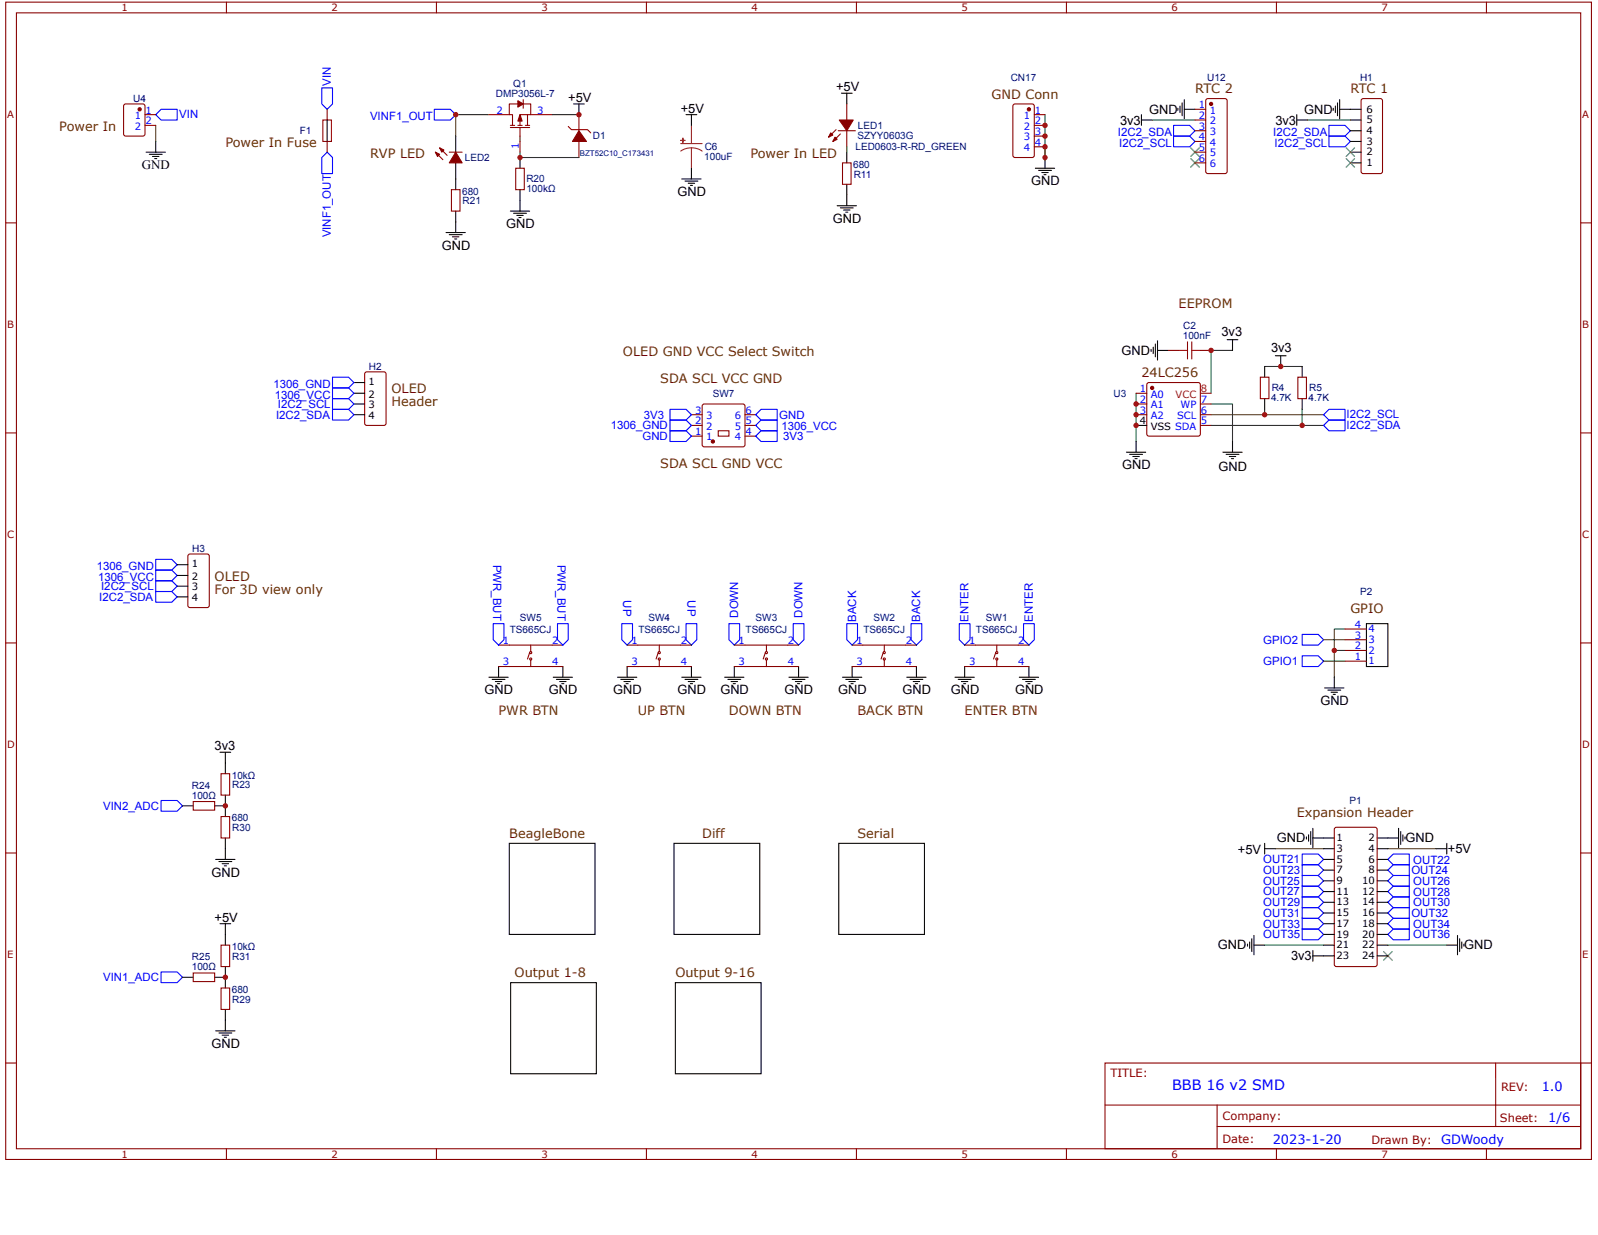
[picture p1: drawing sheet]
<svg xmlns="http://www.w3.org/2000/svg" width="279mm" height="216mm" viewBox="0 0 279 216" stroke-linecap="round" stroke-linejoin="round" font-family="sans-serif">
<g fill="none" stroke="#080" stroke-width=".19">
<path d="M27.2 21.9v2.8M90.9 26.6v.9h10.3M182.7 20v7.5M201.4 21h7.5M228.6 21h7.5M198.6 68.8v8.4M211.7 70.6h3.8v6.6M211.7 74.4h19.7M211.7 72.5h19.7M215.5 61.3h-3.8v7.5M221.1 71.6v.9M221.1 64.1h6.6"/>
<path d="M227.7 71.6v2.8M231.4 115.6h3.8M231.4 111.8h3.8M233.3 113.7h1.9M235.2 110h-1.9v8.4M223 148.4h8.4M242.7 148.4h8.4M221.1 165.2h10.3M242.7 165.2h10.3"/>
</g>
<g fill="none" stroke="#000" stroke-width=".19">
<path d="M147.1 16.3h1.9M148.1 16.3v1.9M205.9 18.9v.4M206.3 18.5v1.2M206.7 18v2.2M207.1 19.1h1.8M207.1 17.4v3.4M233.1 18.9v.4M233.5 18.5v1.2M233.9 18v2.2M234.2 19.1h3.8M234.2 17.4v3.4"/>
<path d="M25.5 26.6h3.4M26.1 27h2.3M26.7 27.4h1.1M27 27.7h.4M27.2 24.7v1.9M79.7 31.3v1.9M79.7 36.9v1.9M90.9 27.5v1.9M90.9 33.2v1.8M146.4 36h3.3M146.9 36.3h2.3M147.5 36.7h1.1"/>
<path d="M147.9 37.1h.3M148.1 26.6v1.9M148.1 32.2v3.8M181 29.4h3.4M181.6 29.8h2.2M182.2 30.2h1.1M182.5 30.5h.4M182.7 27.5v1.9M199.6 21h1.8M199.6 20v1.9M226.7 21h1.9M226.7 20v1.9"/>
<path d="M236.1 21h1.9M236.1 28.5h1.9M236.1 26.6h1.9M236.1 24.7h1.9M236.1 22.9h1.9M202.4 59.6v3.3M214.6 59.4h1.8M215.5 59.4v1.9M61.9 66.9h1.9M61.9 68.8h1.9M61.9 70.6h1.9M61.9 72.5h1.9"/>
<path d="M196.9 79.1h3.4M197.5 79.4h2.3M198.1 79.8h1.1M198.6 77.2v1.9M201.3 61.1v.3M201.6 60.7v1.1M202 60.1v2.3M202.4 61.3h1.9M213.8 79.1h3.4M214.4 79.4h2.2M214.9 79.8h1.2M215.5 77.2v1.9"/>
<path d="M221.1 64.1v1.8M221.1 69.7v1.9M223 62.2h1.9M223.9 62.2v1.9M227.7 64.1v1.8M227.7 69.7v1.9M31 98.7h1.8M198.4 80.2h.4M215.3 80.2h.4M31 100.6h1.8M31 102.5h1.8M31 104.3h1.8"/>
<path d="M233.3 118.4v1.9M238.9 109h3.8v7.5h-3.8zM38.5 131.5h1.8M39.4 131.5v3.8M39.4 139v3.7M231.6 120.3h3.4M232.2 120.6h2.2M232.7 121h1.2M233.1 121.4h.4M31.9 140.9h1.9M37.5 140.9h1.9M37.7 150.2h3.4"/>
<path d="M38.3 150.6h2.2M38.8 151h1.2M39.2 151.4h.4M39.4 146.5v3.7M89 147.4h15v16h-15zM117.8 147.4h15v16h-15zM146.7 147.4h14.9v16h-14.9zM221.1 148.4h1.9M221.1 147.4v1.9M228.4 146.3v.4M228.8 145.9v1.2M229.2 145.4v2.2"/>
<path d="M229.5 146.5h3.8M229.5 144.8v3.4M231.4 148.4h1.9M231.4 150.2h1.9M231.4 152.1h1.9M231.4 154h1.9M231.4 155.9h1.9M231.4 157.7h1.9M231.4 159.6h1.9M240.8 146.5h3.7M240.8 148.4h1.9M240.8 150.2h1.9"/>
<path d="M240.8 152.1h1.9M240.8 154h1.9M240.8 155.9h1.9M240.8 157.7h1.9M240.8 159.6h1.9M244.5 144.8v3.4M244.9 145.4v2.2M245.3 145.9v1.2M245.7 146.3v.4M251.1 148.4h1.9M253 147.4v1.9M31.9 170.8h1.9"/>
<path d="M37.5 170.8h1.9M38.5 161.5h1.8M39.4 161.5v3.7M39.4 169v3.7M39.4 176.5v3.7M89.3 171.8h15v15.9h-15zM118.1 171.8h15v15.9h-15zM218.1 165v.4M218.5 164.7v1.1M218.9 164.1v2.3M219.2 165.2h1.9M219.2 163.5v3.4"/>
<path d="M229.5 166.2v1.8M229.5 167.1h3.8M231.4 165.2h1.9M231.4 161.5h1.9M231.4 163.4h1.9M240.8 165.2h1.9M240.8 167.1h1.9M240.8 161.5h1.9M240.8 163.4h1.9M253 165.2h1.8M254.8 163.5v3.4M255.2 164.1v2.3"/>
<path d="M255.6 164.7v1.1M256 165v.4M37.7 180.2h3.4M38.3 180.6h2.2M38.8 181h1.2M39.2 181.3h.4"/>
</g>
<g fill="none" stroke="#00f" stroke-width=".19">
<path d="M56.3 15.4h1.8v2.8l-.9 .9-.9-.9zM27.2 20l1-.9h2.8v1.9h-2.8zM205.2 21.9h2.8l.9 1-.9 .9h-2.8zM205.2 23.8h2.8l.9 .9-.9 1h-2.8zM232.4 21.9h2.8l.9 1-.9 .9h-2.8zM232.4 23.8h2.8l.9 .9-.9 1h-2.8zM58.1 65.9h2.8l1 1-1 .9h-2.8zM58.1 67.8h2.8l1 1-1 .9h-2.8zM58.1 69.7h2.8l1 .9-1 1h-2.8zM58.1 71.6h2.8l1 .9-1 .9h-2.8zM231.4 74.4l1-1h2.8v1.9h-2.8zM231.4 72.5l1-.9h2.8v1.8h-2.8z"/>
<path d="M27.2 97.8h2.8l1 .9-1 1h-2.8zM27.2 99.7h2.8l1 .9-1 .9h-2.8zM27.2 101.5h2.8l1 1-1 .9h-2.8zM27.2 103.4h2.8l1 .9-1 1h-2.8zM227.7 110.9h2.8l.9 .9-.9 1h-2.8zM227.7 114.6h2.8l.9 1-.9 .9h-2.8zM28.2 139.9h2.8l.9 1-.9 .9h-2.8zM227.7 154.9h2.8l.9 1-.9 .9h-2.8zM227.7 153.1h2.8l.9 .9-.9 .9h-2.8zM227.7 151.2h2.8l.9 .9-.9 1h-2.8zM227.7 149.3h2.8l.9 .9-.9 1h-2.8zM227.7 156.8h2.8l.9 .9-.9 1h-2.8z"/>
<path d="M227.7 158.7h2.8l.9 .9-.9 .9h-2.8zM242.7 154l.9-.9h2.8v1.8h-2.8zM242.7 157.7l.9-.9h2.8v1.9h-2.8zM243.6 151.2h2.8v1.9h-2.8l-.9-1zM243.6 149.3h2.8v1.9h-2.8l-.9-1zM243.6 154.9h2.8v1.9h-2.8l-.9-.9zM243.6 158.7h2.8v1.8h-2.8l-.9-.9zM28.2 169.9h2.8l.9 .9-.9 1h-2.8zM227.7 160.5h2.8l.9 1-.9 .9h-2.8zM227.7 162.4h2.8l.9 1-.9 .9h-2.8zM243.6 160.5h2.8v1.9h-2.8l-.9-.9zM243.6 162.4h2.8v1.9h-2.8l-.9-.9z"/>
</g>
<g fill="none" stroke="#800" stroke-width=".19">
<path d="M1 .4h277.3v202.3h-277.3zM2.9 2.2h273.5v198.6h-273.5zM39.6 .4v1.8M76.3 .4v1.8M113 .4v1.8M149.7 .4v1.8M186.5 .4v1.8M223.2 .4v1.8M238 17.4l.4-.2h2.9l.4 .2v.2v12.4v.2l-.4 .1h-2.9h-.2l-.2-.3zM259.9 .4v1.8M1 39h1.9M78.9 33.2h1.5v3.7h-1.5z"/>
<path d="M90.2 29.4h1.5v3.8h-1.5zM99.3 22.1l.6 .6h2.8l.6 .5M101.2 20v2.9M101.2 24.7v2.8M147.3 28.5h1.5v3.7h-1.5zM276.4 39h1.9M1 75.7h1.9M63.9 65.1l3.2-.1 .4 .2v8.8l-.2 .3-3.2 .1-.3-.2v-8.8zM204.3 61.3h1.8M209.9 61.3h1.8M220.4 65.9h1.5v3.8h-1.5zM226.9 65.9h1.5v3.8h-1.5z"/>
<path d="M276.4 75.7h1.9M33 96.9h3.2l.3 .1 .1 8.8-.2 .4h-3.2l-.3-.2-.1-8.8zM1 112.4h1.9M235.2 115.6h3.7M235.2 113.7h3.7M235.2 111.8h3.7M235.2 110h3.7M276.4 112.4h1.9M38.7 135.3h1.5v3.7h-1.5zM1 149.1h1.9M33.8 140.1h3.7v1.5h-3.7zM38.7 142.7h1.5v3.8h-1.5z"/>
<path d="M233.3 144.8l.4-.2h6.7l.3 .2 .1 23.8-.2 .3-6.9 .1-.4-.2zM276.4 149.1h1.9M33.8 170.1h3.7v1.5h-3.7zM38.7 172.7h1.5v3.8h-1.5zM38.7 165.2h1.5v3.8h-1.5zM1 185.8h1.9M193.2 185.8h83.2v15h-83.2zM193.2 193.2h83.1M212.8 196.9h63.5M212.8 193.2v7.5M261.5 185.8v11.1M276.4 185.8h1.9"/>
<path d="M39.6 200.8v1.9M76.3 200.8v1.9M113 200.8v1.9M149.7 200.8v1.9M186.5 200.8v1.9M223.2 200.8v1.9M259.9 200.8v1.9"/>
</g>
<g fill="#000">
<path d="M208.2 25.9l1.5 1.5zM209.7 25.9l-1.5 1.5z"/>
<path d="M208.2 27.7l1.5 1.5zM209.7 27.7l-1.5 1.5z"/>
<path d="M235.4 25.9l1.5 1.5zM236.9 25.9l-1.5 1.5z"/>
<path d="M235.4 27.7l1.5 1.5zM236.9 27.7l-1.5 1.5z"/>
<path d="M241.9 166.4l1.5 1.5zM243.4 166.4l-1.5 1.5z"/>
</g>
<path d="M208.2 25.9l1.5 1.5M208.2 27.7l1.5 1.5M209.7 25.9l-1.5 1.5M209.7 27.7l-1.5 1.5M235.4 25.9l1.5 1.5M235.4 27.7l1.5 1.5M236.9 25.9l-1.5 1.5M236.9 27.7l-1.5 1.5M241.9 166.4l1.5 1.5M243.4 166.4l-1.5 1.5" fill="none" stroke="#3c3" stroke-width=".19"/>
<path d="M207.6 59.8v3M208.4 59.8v3M206.1 61.3h1.5M208.4 61.3h1.5" fill="none" stroke="#a00000" stroke-width=".19"/>
<path d="M101.2 22.9l1.3 1.8h-2.4z" fill="#800"/>
<path d="M177.3 18.2h3.2l.3 .2v8.8l-.1 .3h-3.2l-.4-.1v-8.9zM101.2 22.9l1.3 1.8h-2.4z" fill="none" stroke="#800" stroke-width=".19"/>
<path d="M100.3 18.2h1.9M101.2 18.2v1.8M79.7 38.8v1.9M89.2 36.9h3.4M89.8 37.3h2.2M90.4 37.7h1.1M90.7 38h.4M90.9 35v1.9M78 40.7h3.4M78.6 41h2.2M79.1 41.4h1.1M79.5 41.8h.4" fill="none" stroke="#000" stroke-width=".19"/>
<path d="M96.5 20h4.7" fill="none" stroke="#080" stroke-width=".19"/>
<path d="M75.9 19.1h2.8l1 .9-1 1h-2.8zM56.3 27.5l.9-.9 .9 .9v2.8h-1.8z" fill="none" stroke="#00f" stroke-width=".19"/>
<circle cx="179.9" cy="19.1" r=".28" fill="#800"/>
<g fill="none" stroke="#800" stroke-width=".19">
<path d="M57.2 19.1v1.9M57.2 24.7v1.9M180.8 20h1.9M180.8 21.9h1.9M180.8 23.8h1.9M180.8 25.7h1.9M200.6 67.1l.3-.2h8.8l.2 .4-.1 8.8-.3 .1h-8.8l-.2-.3z"/>
<circle cx="179.9" cy="19.1" r=".28"/>
</g>
<path d="M56.4 21h1.5v3.7h-1.5z" fill="none" stroke="#a00000" stroke-width=".19"/>
<path d="M57.2 21v3.7" fill="none" stroke="#000" stroke-width=".19"/>
<circle cx="201.4" cy="67.8" r=".28" fill="#800"/>
<g fill="none" stroke="#800" stroke-width=".19">
<path d="M21.8 18.2h3.2l.3 .2 .1 5-.2 .3-3.2 .1-.3-.2-.1-5.1zM198.6 68.8h1.9M198.6 70.6h1.9M198.6 72.5h1.9M209.9 70.6h1.8M209.9 72.5h1.8M209.9 74.4h1.8"/>
<circle cx="201.4" cy="67.8" r=".28"/>
</g>
<path d="M198.6 74.4h1.9" fill="none" stroke="#000" stroke-width=".19"/>
<path d="M209.9 68.8h1.8" fill="none" stroke="#f00" stroke-width=".19"/>
<circle cx="24.4" cy="19.1" r=".28" fill="#800"/>
<g fill="none" stroke="#800" stroke-width=".19">
<path d="M210.9 17.4l.3-.2h3l.3 .2 .1 .2v12.4l-.1 .2-.3 .1h-3h-.2l-.2-.3zM25.4 20h1.8M25.4 21.9h1.8"/>
<circle cx="24.4" cy="19.1" r=".28"/>
</g>
<circle cx="211.7" cy="18.2" r=".28" fill="#800"/>
<g fill="none" stroke="#800" stroke-width=".19">
<path d="M208.9 19.1h1.9M208.9 21h1.9M208.9 22.9h1.9M208.9 24.7h1.9M208.9 26.6h1.9M208.9 28.5h1.9"/>
<circle cx="211.7" cy="18.2" r=".28"/>
</g>
<path d="M146.7 21h2.5l-1.1 1.9z" fill="#800"/>
<path d="M148.1 18.2v2.8M146.2 22.7l-1.3 1.3M146.6 22.9h3M146.7 21h2.5l-1.1 1.9zM146.9 23.4l-1.3 1.3M148.1 22.9v2.8" fill="none" stroke="#800" stroke-width=".19"/>
<path d="M145.2 23.2l.4 .4-.7 .4z" fill="#800"/>
<path d="M145.2 23.2l.4 .4-.7 .4z" fill="none" stroke="#800" stroke-width=".19"/>
<path d="M146 24l.4 .4-.8 .3z" fill="#800"/>
<g fill="none" stroke="#800" stroke-width=".19">
<path d="M146 24l.4 .4-.8 .3zM87.2 112.8h11.2M87.2 116.5h11.2M92.6 114.1l-.4 1.1M92.8 112.8v1.1M92.8 115.4v1.1M109.7 112.8h11.2M109.7 116.5h11.2M115.1 114.1l-.4 1.1M115.3 112.8v1.1M115.3 115.4v1.1M128.4 112.8h11.2"/>
<path d="M128.4 116.5h11.2M133.8 114.1l-.4 1.1M134 112.8v1.1M134 115.4v1.1M149 112.8h11.2M149 116.5h11.2M154.4 114.1l-.3 1.1M154.6 112.8v1.1M154.6 115.4v1.1M168.7 112.8h11.2M168.7 116.5h11.2M174.1 114.1l-.4 1.1"/>
<path d="M174.3 112.8v1.1M174.3 115.4v1.1"/>
<circle cx="92.8" cy="114.1" r=".19"/>
<circle cx="92.8" cy="115.2" r=".19"/>
<circle cx="115.3" cy="114.1" r=".19"/>
<circle cx="115.3" cy="115.2" r=".19"/>
<circle cx="134" cy="114.1" r=".19"/>
<circle cx="134" cy="115.2" r=".19"/>
<circle cx="154.6" cy="114.1" r=".19"/>
<circle cx="154.6" cy="115.2" r=".19"/>
<circle cx="174.3" cy="114.1" r=".19"/>
<circle cx="174.3" cy="115.2" r=".19"/>
</g>
<path d="M148.1 25.7v.9" fill="none" stroke="#080" stroke-width=".19"/>
<path d="M86.2 109h1.9v2.8l-.9 1-1-1zM97.5 109h1.8v2.8l-.9 1-.9-1zM108.7 109h1.9v2.8l-.9 1-1-1zM120 109h1.8v2.8l-.9 1-.9-1zM127.4 109h1.9v2.8l-.9 1-1-1zM138.7 109h1.9v2.8l-1 1-.9-1zM148.1 109h1.8v2.8l-.9 1-.9-1zM159.3 109h1.9v2.8l-1 1-.9-1zM167.7 109h1.9v2.8l-.9 1-1-1zM179 109h1.8v2.8l-.9 1-.9-1z" fill="none" stroke="#00f" stroke-width=".19"/>
<g fill="none" stroke="#000" stroke-width=".19">
<path d="M85.5 118.4h3.4M86 118.8h2.3M86.6 119.1h1.1M87 119.5h.4M87.2 116.5v1.9M96.7 118.4h3.4M97.3 118.8h2.2M97.9 119.1h1.1M98.2 119.5h.4M98.4 116.5v1.9M108 118.4h3.3M108.5 118.8h2.3"/>
<path d="M109.1 119.1h1.1M109.5 119.5h.3M109.7 116.5v1.9M119.2 118.4h3.4M119.8 118.8h2.2M120.3 119.1h1.2M120.7 119.5h.4M120.9 116.5v1.9M126.7 118.4h3.4M127.3 118.8h2.2M127.8 119.1h1.1M128.2 119.5h.4"/>
<path d="M128.4 116.5v1.9M137.9 118.4h3.4M138.5 118.8h2.3M139.1 119.1h1.1M139.4 119.5h.4M139.6 116.5v1.9M147.3 118.4h3.4M147.9 118.8h2.2M148.4 119.1h1.2M148.8 119.5h.4M149 116.5v1.9M158.5 118.4h3.4"/>
<path d="M159.1 118.8h2.3M159.7 119.1h1.1M160 119.5h.4M160.2 116.5v1.9M167 118.4h3.3M167.5 118.8h2.3M168.1 119.1h1.1M168.5 119.5h.3M168.7 116.5v1.9M178.2 118.4h3.4M178.8 118.8h2.2M179.3 119.1h1.2"/>
<path d="M179.7 119.5h.4M179.9 116.5v1.9"/>
</g>
<path d="M119 25.1h3.8M120.9 25.9h.8l1.1 .5M120.9 25.9l-1.2 .1-.7 .4M120.9 21.9v3.2M120.9 25.9v3.5" fill="none" stroke="#8d2323" stroke-width=".19"/>
<path d="M119 24.5l.8 .1z" fill="#8d2323"/>
<path d="M119 24.5l.8 .1z" fill="none" stroke="#8d2323" stroke-width=".19"/>
<path d="M119.4 24.2v.7z" fill="#8d2323"/>
<path d="M119.4 24.2v.7z" fill="none" stroke="#8d2323" stroke-width=".19"/>
<path d="M119.2 31.3h3.4M119.8 31.7h2.2M120 20h1.8M120.3 32h1.2M120.7 32.4h.4M120.9 20v1.9M120.9 29.4v1.9" fill="none" stroke="#000" stroke-width=".19"/>
<path d="M90.9 20l.4 1.2h-.8z" fill="#800"/>
<path d="M90.9 20l.4 1.2h-.8z" fill="none" stroke="#800" stroke-width=".19"/>
<path d="M90.5 17.6l1 .6-1 .5z" fill="#800"/>
<g fill="none" stroke="#800" stroke-width=".19">
<path d="M90.5 17.6l1 .6-1 .5zM90.5 18.2h-1.5v1.8h.6v1.9M91.5 18.2h1.3v1.8h-1.9v1.9M91.5 17.4v1.5M85.3 20h3.7M89.2 22.3h3.4M89.2 21.9h.8M90.5 21.9h.8M90.9 22.3v1.5M90.9 24.7v1.9M91.9 21.9h.7M92.2 20v1.9"/>
<path d="M92.8 20h3.7"/>
</g>
<path d="M90.9 23.8v.9" fill="none" stroke="#600" stroke-width=".19"/>
<path d="M79.7 23.8v2.8M79.7 28.5v2.8" fill="none" stroke="#000" stroke-width=".19"/>
<path d="M79.7 26.6l1.1 1.9h-2.2z" fill="#800"/>
<path d="M76.1 26.6l1.3 1.3M76.9 25.9l1.3 1.3M79.7 26.6l1.1 1.9h-2.2z" fill="none" stroke="#800" stroke-width=".19"/>
<path d="M76.9 25.9l.7 .3-.4 .4z" fill="#800"/>
<path d="M76.9 25.9l.7 .3-.4 .4z" fill="none" stroke="#800" stroke-width=".19"/>
<path d="M76.1 26.6l.8 .4-.4 .4z" fill="#800"/>
<path d="M76.1 26.6l.8 .4-.4 .4zM78.6 26.6h2.2M120.9 72.5h1.9M120.9 74.4h1.9M120.9 76.2h1.9M125.6 75.3h1.8v.9h-1.8zM130.3 72.5h1.8M130.3 74.4h1.8M130.3 76.2h1.8" fill="none" stroke="#800" stroke-width=".19"/>
<path d="M85.3 20h-5.6v3.8" fill="none" stroke="#080" stroke-width=".19"/>
<circle cx="124.6" cy="77.2" r=".28" fill="#800"/>
<g fill="none" stroke="#800" stroke-width=".19">
<path d="M123 70.7l6.9-.1 .3 .2 .1 6.9-.2 .4h-7l-.3-.2v-6.9z"/>
<circle cx="124.6" cy="77.2" r=".28"/>
</g>
<path d="M117.1 73.4h2.9l.9 1-.9 .9h-2.9zM117.1 75.3h2.9l.9 .9-.9 1h-2.9zM117.1 71.6h2.9l.9 .9-.9 .9h-2.9zM132.1 76.2l1-.9h2.8v1.9h-2.8zM132.1 72.5l1-.9h2.8v1.8h-2.8zM133.1 73.4h2.8v1.9h-2.8l-1-.9z" fill="none" stroke="#00f" stroke-width=".19"/>
<g fill="#c00">
<circle cx="211.7" cy="61.3" r=".47"/>
<circle cx="221.1" cy="72.5" r=".47"/>
<circle cx="227.7" cy="74.4" r=".47"/>
<circle cx="223.9" cy="64.1" r=".47"/>
<circle cx="198.6" cy="74.4" r=".47"/>
<circle cx="198.6" cy="72.5" r=".47"/>
<circle cx="198.6" cy="70.6" r=".47"/>
<circle cx="233.3" cy="113.7" r=".47"/>
<circle cx="39.4" cy="170.8" r=".47"/>
<circle cx="39.4" cy="140.9" r=".47"/>
<circle cx="182.7" cy="21.9" r=".47"/>
<circle cx="182.7" cy="23.8" r=".47"/>
<circle cx="182.7" cy="25.7" r=".47"/>
<circle cx="182.7" cy="27.5" r=".47"/>
<circle cx="90.9" cy="27.5" r=".47"/>
<circle cx="101.2" cy="20" r=".47"/>
<circle cx="79.7" cy="20" r=".47"/>
</g>
<text font-size="2.5" fill="#00f" x="204.9" y="190.6">BBB 16 v2 SMD</text>
<g font-size="2.2">
<text x="99.3" y="17.8">+5V</text>
<text x="146.2" y="15.9">+5V</text>
<text x="119" y="19.7">+5V</text>
<text x="195.8" y="21.9">3v3</text>
<text x="200.9" y="19.9">GND</text>
<text x="223" y="21.9">3v3</text>
<text x="228" y="19.9">GND</text>
<text x="24.8" y="29.6">GND</text>
<text x="118.5" y="34.3">GND</text>
<text x="180.3" y="32.4">GND</text>
<text x="88.5" y="39.9">GND</text>
<text x="145.6" y="39">GND</text>
<text x="77.2" y="43.6">GND</text>
<text x="213.6" y="58.7">3v3</text>
<text x="196.1" y="62">GND</text>
<text x="222.2" y="61.6">3v3</text>
<text x="196.2" y="82.1">GND</text>
<text x="213.1" y="82.3">GND</text>
<text x="84.7" y="121.4">GND</text>
<text x="96" y="121.4">GND</text>
<text x="107.2" y="121.4">GND</text>
<text x="118.5" y="121.4">GND</text>
<text x="126" y="121.4">GND</text>
<text x="137.2" y="121.4">GND</text>
<text x="146.6" y="121.4">GND</text>
<text x="157.8" y="121.4">GND</text>
<text x="166.2" y="121.4">GND</text>
<text x="177.5" y="121.4">GND</text>
<text x="230.9" y="123.3">GND</text>
<text x="37.5" y="131.1">3v3</text>
<text x="216.4" y="149.3">+5V</text>
<text x="223.2" y="147.3">GND</text>
<text x="245.7" y="147.3">GND</text>
<text x="253.1" y="149.1">+5V</text>
<text x="37" y="153.2">GND</text>
<text x="37.5" y="161.1">+5V</text>
<text x="213" y="166">GND</text>
<text x="225.7" y="167.9">3v3</text>
<text x="256" y="166">GND</text>
<text x="37" y="183.2">GND</text>
</g>
<g font-size="2.2" fill="#630">
<text x="173.3" y="17.2">GND Conn</text>
<text x="208.9" y="16.3">RTC 2</text>
<text x="236.1" y="16.3">RTC 1</text>
<text x="10.4" y="22.9">Power In</text>
<text x="39.4" y="25.7">Power In Fuse</text>
<text x="64.7" y="27.5">RVP LED</text>
<text x="131.2" y="27.5">Power In LED</text>
<text x="206.1" y="53.8">EEPROM</text>
<text x="108.9" y="62.2">OLED GND VCC Select Switch</text>
<text x="199.6" y="65.9">24LC256</text>
<text x="68.4" y="68.8">OLED</text>
<text x="68.4" y="71">Header</text>
<text x="115.4" y="66.9">SDA SCL VCC GND</text>
<text x="115.4" y="81.9">SDA SCL GND VCC</text>
<text x="37.5" y="101.5">OLED</text>
<text x="37.5" y="103.8">For 3D view only</text>
<text x="236.1" y="107.2">GPIO</text>
<text x="87.2" y="125">PWR BTN</text>
<text x="111.5" y="125">UP BTN</text>
<text x="127.4" y="125">DOWN BTN</text>
<text x="149.9" y="125">BACK BTN</text>
<text x="168.7" y="125">ENTER BTN</text>
<text x="226.7" y="142.7">Expansion Header</text>
<text x="89" y="146.5">BeagleBone</text>
<text x="122.8" y="146.5">Diff</text>
<text x="149.9" y="146.5">Serial</text>
<text x="90" y="170.8">Output 1-8</text>
<text x="118.1" y="170.8">Output 9-16</text>
</g>
<g font-size="2.2" fill="#00f">
<text x="269.6" y="190.8">1.0</text>
<text x="270.7" y="196.2">1/6</text>
<text x="222.5" y="200">2023-1-20</text>
</g>
<g font-size="2" fill="#00f">
<text x="57.9" y="15" transform="rotate(-90 57.9 15)">VIN</text>
<text x="31.3" y="20.7">VIN</text>
<text x="64.7" y="21">VINF1_OUT</text>
<text x="195.5" y="23.8">I2C2_SDA</text>
<text x="222.6" y="23.8">I2C2_SDA</text>
<text x="195.7" y="25.7">I2C2_SCL</text>
<text x="222.9" y="25.7">I2C2_SCL</text>
<text x="57.9" y="41.5" transform="rotate(-90 57.9 41.5)">VINF1_OUT</text>
<text x="47.8" y="67.8">1306_GND</text>
<text x="48.1" y="69.7">1306_VCC</text>
<text x="48.6" y="71.3">I2C2_SCL</text>
<text x="48.3" y="73.2">I2C2_SDA</text>
<text x="106.8" y="75">1306_GND</text>
<text x="112.3" y="76.9">GND</text>
<text x="112.6" y="73.2">3V3</text>
<text x="136.3" y="73.3">GND</text>
<text x="136.6" y="75.1">1306_VCC</text>
<text x="136.9" y="77">3V3</text>
<text x="235.4" y="74.9">I2C2_SDA</text>
<text x="235.4" y="73.1">I2C2_SCL</text>
<text x="16.9" y="99.7">1306_GND</text>
<text x="17.1" y="101.5">1306_VCC</text>
<text x="86.2" y="98.7" transform="rotate(90 86.2 98.7)">PWR_BUT</text>
<text x="97.5" y="98.7" transform="rotate(90 97.5 98.7)">PWR_BUT</text>
<text x="17.3" y="105">I2C2_SDA</text>
<text x="17.7" y="103.2">I2C2_SCL</text>
<text x="108.9" y="104.9" transform="rotate(90 108.9 104.9)">UP</text>
<text x="120.2" y="104.9" transform="rotate(90 120.2 104.9)">UP</text>
<text x="129.1" y="108" transform="rotate(-90 129.1 108)">DOWN</text>
<text x="140.3" y="108" transform="rotate(-90 140.3 108)">DOWN</text>
<text x="149.7" y="108.7" transform="rotate(-90 149.7 108.7)">BACK</text>
<text x="160.9" y="108.7" transform="rotate(-90 160.9 108.7)">BACK</text>
<text x="169.3" y="108.7" transform="rotate(-90 169.3 108.7)">ENTER</text>
<text x="180.6" y="108.7" transform="rotate(-90 180.6 108.7)">ENTER</text>
<text x="220.9" y="112.6">GPIO2</text>
<text x="220.9" y="116.3">GPIO1</text>
<text x="18" y="141.6">VIN2_ADC</text>
<text x="220.9" y="154.7">OUT25</text>
<text x="220.9" y="150.9">OUT21</text>
<text x="220.9" y="152.8">OUT23</text>
<text x="246.8" y="152.8">OUT24</text>
<text x="247.1" y="151">OUT22</text>
<text x="247.1" y="154.7">OUT26</text>
<text x="220.9" y="156.5">OUT27</text>
<text x="220.9" y="158.4">OUT29</text>
<text x="220.9" y="160.3">OUT31</text>
<text x="246.8" y="160.3">OUT32</text>
<text x="247.1" y="156.6">OUT28</text>
<text x="247.1" y="158.4">OUT30</text>
<text x="220.9" y="162.2">OUT33</text>
<text x="220.9" y="164.1">OUT35</text>
<text x="247.1" y="164.1">OUT36</text>
<text x="247.1" y="162.2">OUT34</text>
<text x="18" y="171.6">VIN1_ADC</text>
</g>
<g font-size="2" fill="#800">
<text x="194.1" y="188.3">TITLE:</text>
<text x="262.4" y="190.8">REV:</text>
<text x="213.7" y="195.8">Company:</text>
<text x="262.3" y="196.1">Sheet:</text>
<text x="213.7" y="199.9">Date:</text>
<text x="239.8" y="199.9">Drawn By: GDWoody</text>
</g>
<g font-size="1.7" fill="#800">
<text x="21.2" y="2">1</text>
<text x="57.9" y="2">2</text>
<text x="94.7" y="2">3</text>
<text x="131.4" y="2">4</text>
<text x="168.1" y="2">5</text>
<text x="204.8" y="2">6</text>
<text x="241.5" y="2">7</text>
<text x="1.3" y="20.6">A</text>
<text x="276.7" y="20.6">A</text>
<text x="1.3" y="57.3">B</text>
<text x="276.7" y="57.3">B</text>
<text x="1.3" y="94">C</text>
<text x="276.7" y="94">C</text>
<text x="1.3" y="130.8">D</text>
<text x="276.7" y="130.8">D</text>
<text x="1.3" y="167.5">E</text>
<text x="276.7" y="167.5">E</text>
<text x="21.2" y="202.4">1</text>
<text x="57.9" y="202.4">2</text>
<text x="94.7" y="202.4">3</text>
<text x="131.4" y="202.4">4</text>
<text x="168.1" y="202.4">5</text>
<text x="204.8" y="202.4">6</text>
<text x="241.5" y="202.4">7</text>
</g>
<g font-size="1.7" fill="#000080">
<text x="23.3" y="17.9">U4</text>
<text x="86.7" y="16.9">DMP3056L-7</text>
<text x="89.8" y="15.2">Q1</text>
<text x="176.7" y="14.1">CN17</text>
<text x="211.1" y="14.1">U12</text>
<text x="237.8" y="14.1">H1</text>
<text x="52.4" y="23.4">F1</text>
<text x="150" y="22.5">LED1</text>
<text x="81.3" y="28.1">LED2</text>
<text x="103.7" y="24.4">D1</text>
<text x="123.1" y="28">100uF</text>
<text x="123.2" y="26.3">C6</text>
<text x="149.2" y="29.3">680</text>
<text x="149.6" y="26.3">LED0603-R-RD_GREEN</text>
<text x="149.9" y="24.3">SZYY0603G</text>
<text x="80.8" y="34">680</text>
<text x="80.9" y="35.7">R21</text>
<text x="92" y="33.6">100kΩ</text>
<text x="92" y="31.9">R20</text>
<text x="149.3" y="31">R11</text>
<text x="206.8" y="59.2">100nF</text>
<text x="206.9" y="57.5">C2</text>
<text x="64.5" y="64.7">H2</text>
<text x="124.6" y="69.4">SW7</text>
<text x="194.7" y="69.4">U3</text>
<text x="222.2" y="70.2">4.7K</text>
<text x="222.3" y="68.4">R4</text>
<text x="228.8" y="70.2">4.7K</text>
<text x="228.9" y="68.4">R5</text>
<text x="33.6" y="96.5">H3</text>
<text x="237.8" y="104">P2</text>
<text x="89.1" y="110.6">TS665CJ</text>
<text x="90.9" y="108.5">SW5</text>
<text x="111.6" y="110.6">TS665CJ</text>
<text x="113.4" y="108.5">SW4</text>
<text x="130.4" y="110.6">TS665CJ</text>
<text x="132.1" y="108.5">SW3</text>
<text x="151" y="110.6">TS665CJ</text>
<text x="152.7" y="108.5">SW2</text>
<text x="170.6" y="110.6">TS665CJ</text>
<text x="172.4" y="108.5">SW1</text>
<text x="33.6" y="137.9">R24</text>
<text x="40.5" y="136.1">10kΩ</text>
<text x="40.6" y="137.8">R23</text>
<text x="33.5" y="139.6">100Ω</text>
<text x="40.5" y="143.6">680</text>
<text x="236" y="140.6">P1</text>
<text x="40.6" y="145.3">R30</text>
<text x="33.6" y="167.8">R25</text>
<text x="40.5" y="166.1">10kΩ</text>
<text x="40.6" y="167.8">R31</text>
<text x="33.5" y="169.6">100Ω</text>
<text x="40.5" y="173.6">680</text>
<text x="40.6" y="175.3">R29</text>
</g>
<g font-size="1.7" fill="#00f">
<text x="23.5" y="20.8">1</text>
<text x="23.5" y="22.7">2</text>
<text x="25.4" y="19.9">1</text>
<text x="25.4" y="21.7">2</text>
<text x="86.8" y="19.9">2</text>
<text x="93.9" y="19.9">3</text>
<text x="179" y="20.8">1</text>
<text x="179" y="22.7">2</text>
<text x="180.9" y="19.9">1</text>
<text x="180.9" y="21.7">2</text>
<text x="180.9" y="23.6">3</text>
<text x="209.6" y="18.9">1</text>
<text x="209.6" y="20.8">2</text>
<text x="209.6" y="22.7">3</text>
<text x="211.5" y="19.9">1</text>
<text x="211.5" y="21.7">2</text>
<text x="211.5" y="23.6">3</text>
<text x="90.7" y="26" transform="rotate(-90 90.7 26)">1</text>
<text x="179" y="24.5">3</text>
<text x="179" y="26.4">4</text>
<text x="180.9" y="25.5">4</text>
<text x="209.6" y="24.5">4</text>
<text x="209.6" y="26.4">5</text>
<text x="209.6" y="28.3">6</text>
<text x="211.5" y="25.5">4</text>
<text x="211.5" y="27.4">5</text>
<text x="211.5" y="29.2">6</text>
<text x="199.3" y="68.6">1</text>
<text x="199.3" y="70.4">2</text>
<text x="201.2" y="69.5">A0</text>
<text x="201.2" y="71.4">A1</text>
<text x="206.4" y="71.4">WP</text>
<text x="210" y="70.4">7</text>
<text x="121.6" y="72.3">3</text>
<text x="121.6" y="74.2">2</text>
<text x="121.6" y="76.1">1</text>
<text x="123.5" y="73.2">3</text>
<text x="123.5" y="75.1">2</text>
<text x="123.5" y="77">1</text>
<text x="128.5" y="73.2">6</text>
<text x="128.5" y="75.1">5</text>
<text x="128.5" y="77">4</text>
<text x="130.4" y="72.3">6</text>
<text x="130.4" y="74.2">5</text>
<text x="130.4" y="76.1">4</text>
<text x="199.3" y="72.3">3</text>
<text x="201.2" y="73.2">A2</text>
<text x="205.8" y="73.2">SCL</text>
<text x="210" y="74.2">5</text>
<text x="210" y="72.3">6</text>
<text x="87.9" y="112.6">1</text>
<text x="96.5" y="112.6">2</text>
<text x="110.4" y="112.6">1</text>
<text x="119" y="112.6">2</text>
<text x="129.1" y="112.6">1</text>
<text x="137.8" y="112.6">2</text>
<text x="149.8" y="112.6">1</text>
<text x="158.4" y="112.6">2</text>
<text x="169.4" y="112.6">1</text>
<text x="178" y="112.6">2</text>
<text x="236.9" y="113.5">2</text>
<text x="236.9" y="111.7">3</text>
<text x="236.9" y="109.8">4</text>
<text x="239.3" y="112.4">3</text>
<text x="239.3" y="110.5">4</text>
<text x="87.9" y="116.3">3</text>
<text x="96.5" y="116.3">4</text>
<text x="110.4" y="116.3">3</text>
<text x="119" y="116.3">4</text>
<text x="129.1" y="116.3">3</text>
<text x="137.8" y="116.3">4</text>
<text x="149.8" y="116.3">3</text>
<text x="158.4" y="116.3">4</text>
<text x="169.4" y="116.3">3</text>
<text x="178" y="116.3">4</text>
<text x="236.9" y="115.4">1</text>
<text x="239.3" y="116.1">1</text>
<text x="239.3" y="114.3">2</text>
</g>
<g font-size="1.7">
<text x="238.9" y="23.4">4</text>
<text x="238.9" y="21.5">5</text>
<text x="238.9" y="19.7">6</text>
<text x="238.9" y="29">1</text>
<text x="238.9" y="27.2">2</text>
<text x="238.9" y="25.3">3</text>
<text x="64.4" y="67.3">1</text>
<text x="64.4" y="69.5">2</text>
<text x="64.4" y="71.4">3</text>
<text x="64.4" y="73.2">4</text>
<text x="199.3" y="74.2">4</text>
<text x="201.2" y="75.1">VSS SDA</text>
<text x="33.5" y="99.1">1</text>
<text x="33.5" y="101.3">2</text>
<text x="33.5" y="103.2">3</text>
<text x="33.5" y="105.1">4</text>
<text x="233.7" y="147.1">1</text>
<text x="233.7" y="148.9">3</text>
<text x="239.3" y="147.1">2</text>
<text x="239.3" y="148.9">4</text>
<text x="233.7" y="150.8">5</text>
<text x="233.7" y="152.7">7</text>
<text x="233.7" y="154.6">9</text>
<text x="238.2" y="154.6">10</text>
<text x="239.3" y="150.8">6</text>
<text x="239.3" y="152.7">8</text>
<text x="233.7" y="156.4">11</text>
<text x="233.7" y="158.3">13</text>
<text x="233.7" y="160.2">15</text>
<text x="238.2" y="156.4">12</text>
<text x="238.2" y="158.3">14</text>
<text x="238.2" y="160.2">16</text>
<text x="233.7" y="162">17</text>
<text x="233.7" y="163.9">19</text>
<text x="233.7" y="165.8">21</text>
<text x="233.7" y="167.7">23</text>
<text x="238.2" y="162">18</text>
<text x="238.2" y="163.9">20</text>
<text x="238.2" y="165.8">22</text>
<text x="238.2" y="167.7">24</text>
</g>
<g font-size="1.7" fill="#f00">
<text x="205.5" y="69.5">VCC</text>
<text x="210" y="68.6">8</text>
</g>
<text font-size="1.4" fill="#000080" x="101.4" y="27.2">BZT52C10_C173431</text>
</svg>
